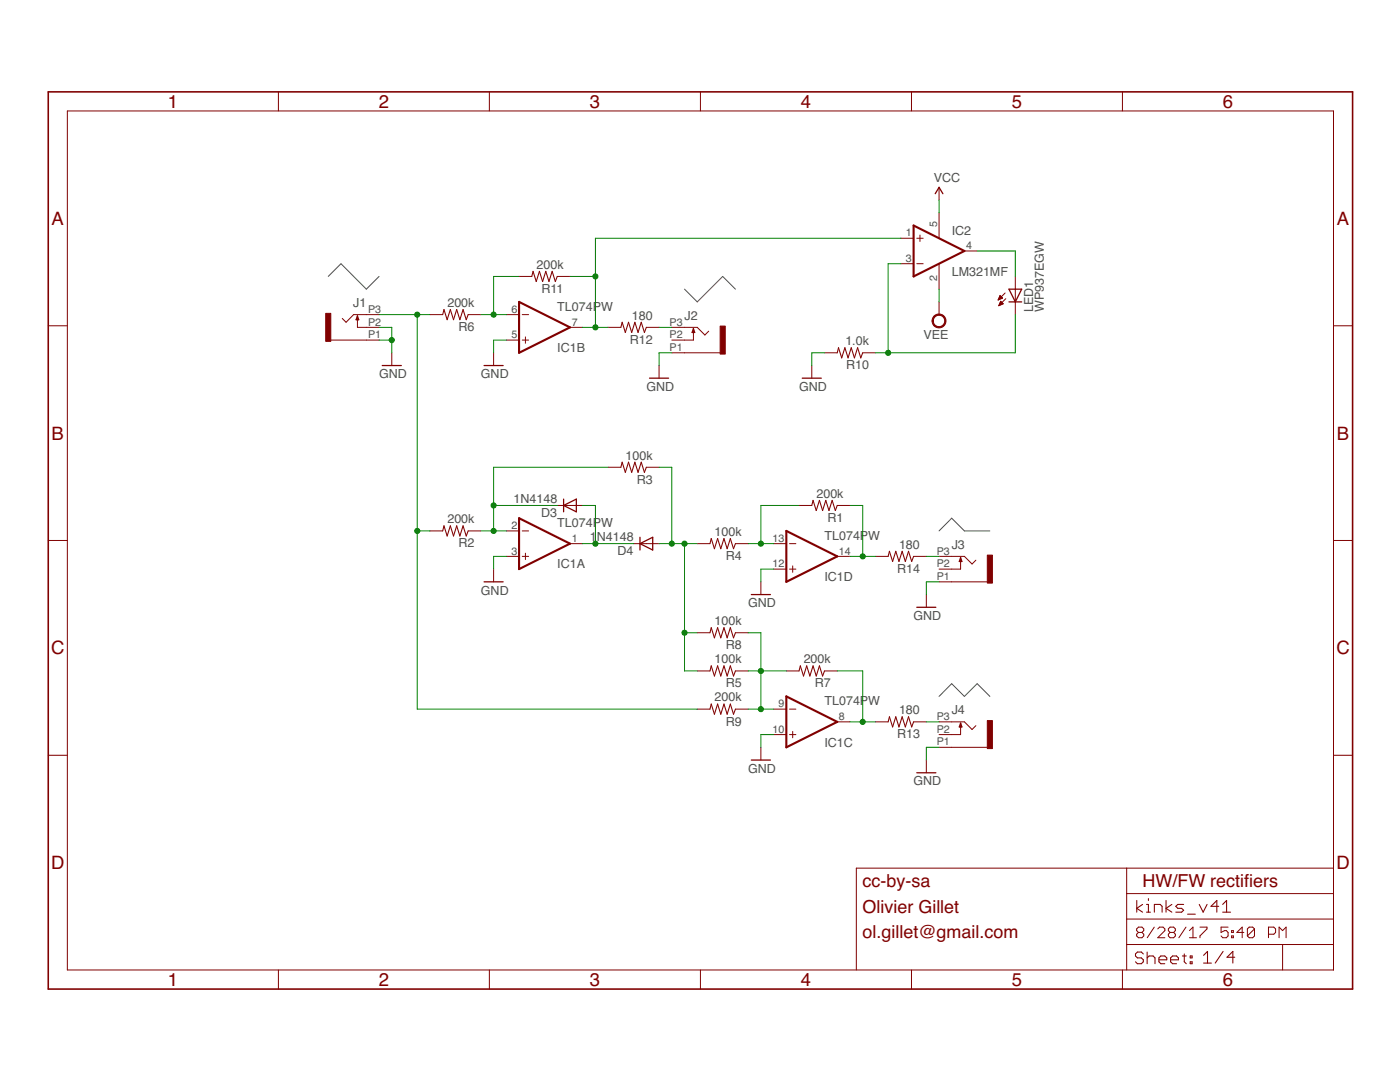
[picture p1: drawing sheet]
<svg xmlns="http://www.w3.org/2000/svg" width="279mm" height="216mm" viewBox="0 0 279 216" stroke-linecap="round" stroke-linejoin="round" font-family="sans-serif">
<path d="M65.5 55.2l2.6-2.6 5 5.1 2.5-2.5M136.6 57.7l2.5 2.5 5.1-5 2.6 2.5M187.4 105.9l2.5-2.5 2.6 2.5h5M187.4 139l2.5-2.6 2.6 2.6 2.5-2.6 2.5 2.6" fill="none" stroke="#505050" stroke-width=".2"/>
<g fill="none" stroke="#800000" stroke-width=".25">
<path d="M186.6 38.7l.8-1.3 .8 1.3M201.4 57.7h2.5l-1.3 2.5zM71.3 63l.3 .8h-.5zM76.3 72.9h3.8M96.6 72.9h3.8M129.6 75.5h3.8M138.4 65.6l.2 .7h-.5zM160.1 75.5h3.8M201.4 60.2h2.5M112.5 99.6v2.5M96.6 116.1h3.8M112.5 100.9l2.5-1.3v2.5z"/>
<path d="M127.7 108.5l2.6-1.3v2.5zM127.7 107.2v2.5M149.9 118.6h3.9M191.7 111.3l.3 .7h-.5zM183 121.2h3.8M149.9 151.7h3.9M183 154.2h3.8M191.7 144.3l.3 .8h-.5z"/>
</g>
<g fill="none" stroke="#800000" stroke-width=".2">
<path d="M55.6 18.3v3.8M97.7 18.3v3.8M139.8 18.3v3.8M181.9 18.3v3.8M224 18.3v3.8M13.4 22.1h252.7v171.4h-252.7zM187.4 37.4v2.5M103.6 55.2h2.5M111.2 55.2h2.5M179.8 47.5h2.5M179.8 52.6h2.5M183 47.5h1.2"/>
<path d="M183 52.6h1.2M183.6 46.9v1.3M187.4 42.5v5M187.4 52.6v5.1M192.5 50.1h2.5M199.3 59.7h.2M199.3 59.6h.4M199.4 59.5h.6M199.4 59.4h.6M199.5 59.3h.4M199.5 59.1h.3M199.6 59h.1"/>
<path d="M199.6 59l.5 .5-.9 .4zM200.6 58.5l-1.4 1.4M200.7 59.6l-1.4 1.4M202.6 55.2v7.6M9.6 65h3.8M66 67.9h9.6M71.3 63v2.3h4.3M75.6 62.8h-5l-1.5 1.5-.8-.8M78.2 70.4v2.5M85.8 62.8h2.5M93.4 62.8h2.6M98.5 70.4v2.5"/>
<path d="M101 62.8h2.6M101 67.9h2.6M104.2 62.8h1.3M104.2 67.9h1.3M104.9 67.2v1.3M113.7 65.3h2.6M121.4 65.3h2.5M129 65.3h2.5M131.5 72.9v2.6M134.1 65.3h5l1.6 1.5 .7-.7M134.1 70.4h9.6M138.4 65.6v2.3h-4.3"/>
<path d="M162 72.9v2.6M164.5 70.4h2.6M172.2 70.4h2.5M187.4 60.2v2.6M199.3 60.9h.2M199.4 60.8h.3M199.5 60.7h.5M199.5 60.6h.7M199.6 60.5h.5M199.6 60.3h.4M199.7 60.2h.1M199.7 60.1l.5 .5-.9 .4z"/>
<path d="M266.1 65h3.8M121.4 93.2h2.5M129 93.2h2.5M9.6 107.8h3.8M85.8 105.9h2.5M93.4 105.9h2.6M98.5 113.6v2.5M101 111h2.6M101 105.9h2.6M104.2 111h1.3M104.2 105.9h1.3M104.9 110.4v1.3"/>
<path d="M111.2 100.9h5.1M113.7 108.5h2.6M126.4 108.5h5.1M139.1 108.5h2.6M146.8 108.5h2.5M151.8 116.1v2.5M154.4 113.6h2.5M154.4 108.5h2.5M157.6 113.6h1.2M157.6 108.5h1.2M158.2 112.9v1.3M159.5 100.9h2.5"/>
<path d="M167.1 111h2.5M167.1 100.9h2.5M174.7 111h2.5M182.3 111h2.6M184.9 118.6v2.6M187.4 111h5.1l1.5 1.5 .8-.7M187.4 116.1h9.6M191.7 111.3v2.3h-4.3M266.1 107.8h3.8M139.1 133.9h2.6M139.1 126.3h2.6M146.8 133.9h2.5"/>
<path d="M146.8 126.3h2.5M156.9 133.9h2.6M164.5 133.9h2.6M9.6 150.7h3.8M139.1 141.5h2.6M146.8 141.5h2.5M151.8 149.1v2.6M154.4 146.6h2.5M154.4 141.5h2.5M157.6 146.6h1.2M157.6 141.5h1.2M158.2 145.9v1.3"/>
<path d="M167.1 144h2.5M174.7 144h2.5M182.3 144h2.6M184.9 151.7v2.5M187.4 144h5.1l1.5 1.6 .8-.8M187.4 149.1h9.6M191.7 144.3v2.3h-4.3M266.1 150.7h3.8M224.9 173.2v20.3M224.9 178.3h41.2M266.1 173.2h-95.2v20.3M55.6 193.5v3.9"/>
<path d="M97.7 193.5v3.9M139.8 193.5v3.9M181.9 193.5v3.9M224 193.5v3.9M224.9 188.5h41.2M224.9 183.4h41.2M227.2 186.1l-.4-.4v-.3l.4-.4h.7l.4 .4v.3l-.4 .4M227.2 186.1l-.4 .3v.4l.4 .3h.7l.4-.3v-.4l-.4-.3M227.2 186.1h.7M230.4 185l-1.4 2.1M231.1 185.4l.3-.4h.7l.4 .4v.3l-1.4 1.4h1.4M233.5 186.1l-.3-.4v-.3l.3-.4h.7l.4 .4v.3l-.4 .4"/>
<path d="M233.5 186.1l-.3 .3v.4l.3 .3h.7l.4-.3v-.4l-.4-.3M233.5 186.1h.7M236.7 185l-1.4 2.1M237.4 187.1h1.4M237.4 185.7l.7-.7v2.1M239.5 185h1.4v.4l-1.4 1.4v.3M245.1 185h-1.4v1.1l.7-.4h.4l.3 .4v.7l-.3 .3h-.8l-.3-.3M245.8 186.8h.3v.3h-.3zM245.8 185.7h.3v.4h-.3zM248.2 186.1h-1.4l1.1-1.1v2.1M250.4 185.4l-.4-.4h-.7l-.4 .4v1.4M250.4 185.4v1.4l-.4 .3h-.7l-.4-.3"/>
<path d="M250.4 185.4l-1.5 1.4M253.2 186.4h1l.4-.3v-.7l-.4-.4h-1v2.1M255.3 187.1v-2.1l.7 .7 .7-.7v2.1M256 188.5v5"/>
</g>
<g fill="#800000" stroke="#800000" stroke-width=".2">
<path d="M65 62.5h1v5.6h-1z"/>
<path d="M197 143.8h1.1v5.6h-1.1z"/>
<path d="M143.7 65.1h1v5.6h-1z"/>
<path d="M197 110.8h1.1v5.6h-1.1z"/>
</g>
<g fill="none" stroke="#800000" stroke-width=".21">
<path d="M106.1 55.2l.3-1.1 .6 2.1 .7-2.1 .6 2.1 .6-2.1 .7 2.1 .6-2.1 .6 2.1 .4-1M88.3 62.8l.3-1 .6 2 .7-2 .6 2 .6-2 .7 2 .6-2 .6 2 .4-1M123.9 65.3l.3-1 .6 2 .6-2 .7 2 .6-2 .6 2 .7-2 .6 2 .4-1M167.1 70.4l.2-1 .7 2 .6-2 .6 2 .7-2 .6 2 .7-2 .6 2 .4-1M123.9 93.2l.3-1 .6 2.1 .6-2.1 .7 2.1 .6-2.1 .6 2.1 .7-2.1 .6 2.1 .4-1.1M88.3 105.9l.3-1 .6 2.1 .7-2.1 .6 2.1 .6-2.1 .7 2.1 .6-2.1 .6 2.1 .4-1.1M141.7 108.5l.2-1 .7 2 .6-2 .6 2 .7-2 .6 2 .7-2 .6 2 .4-1M162 100.9l.3-1.1 .6 2.1 .6-2.1 .7 2.1 .6-2.1 .6 2.1 .7-2.1 .6 2.1 .4-1M177.2 111l.3-1 .6 2 .7-2 .6 2 .6-2 .7 2 .6-2 .6 2 .4-1M141.7 133.9l.2-1 .7 2 .6-2 .6 2 .7-2 .6 2 .7-2 .6 2 .4-1M141.7 126.3l.2-1.1 .7 2.1 .6-2.1 .6 2.1 .7-2.1 .6 2.1 .7-2.1 .6 2.1 .4-1M159.5 133.9l.2-1 .7 2 .6-2 .6 2 .7-2 .6 2 .6-2 .7 2 .3-1"/>
<path d="M141.7 141.5l.2-1 .7 2 .6-2 .6 2 .7-2 .6 2 .7-2 .6 2 .4-1M177.2 144l.3-1 .6 2.1 .7-2.1 .6 2.1 .6-2.1 .7 2.1 .6-2.1 .6 2.1 .4-1.1M226.9 179.7v2.3M229.2 179.3v.4M232.7 179.7v2.3M228 180.5l-1.1 .8 1.1 .7M228.2 190.4l-.4-.4h-.8l-.4 .4v.4l.4 .3h.8l.4 .4v.4l-.4 .4h-.8l-.4-.4M228.8 180.5h.4v1.5M228.8 182h.8M228.9 190v2.3M228.9 191.1l.4-.3h.8l.4 .3v1.2M230.4 182v-1.5h1.1l.4 .3v1.2"/>
<path d="M231.3 191.5h1.6v-.4l-.4-.3h-.8l-.4 .3v.8l.4 .4h.8M233.6 191.5h1.6v-.4l-.4-.3h-.8l-.4 .3v.8l.4 .4h.8M233.9 180.5l-1.2 .8 1.2 .7M236 190.8h.7M236.2 180.5h-1.1l-.4 .3 .4 .5h.7l.4 .3-.4 .4h-1.1M236.3 190.4v1.5l.4 .4M237 182.4h1.5M237.5 190.8h.4v.3h-.4zM237.5 191.9h.4v.4h-.4zM239.3 180.5l.8 1.5 .8-1.5M240.2 190.6l.8-.8v2.4M240.2 192.2h1.6"/>
<path d="M243.2 180.8h-1.5l1.1-1.1v2.3M244 182h1.6M244 180.5l.8-.8v2.3M244.1 189.8l-1.6 2.4M246.4 191h-1.5l1.1-1.2v2.4"/>
</g>
<path d="M182.3 45l10.2 5.1-10.2 5.1zM103.6 60.2l10.1 5.1-10.1 5.1zM103.6 103.4l10.1 5.1-10.1 5.1zM156.9 105.9l10.2 5.1-10.2 5.1zM156.9 139l10.2 5-10.2 5.1z" fill="none" stroke="#800000" stroke-width=".42"/>
<path d="M186.4 63.1a1.4 1.4 0 0 1 2.2 .2 1.4 1.4 0 0 1-.8 2.1 1.4 1.4 0 0 1-1.8-1.3h.3a1.14 1.14 0 0 1 1.6-1 1.14 1.14 0 0 1 .2 1.9 1.14 1.14 0 0 1-1.8-.7v-.2h-.3z" fill-rule="evenodd" fill="#800000" stroke="#800000" stroke-width=".2"/>
<path d="M9.6 18.3h260.3v179.1h-260.3z" fill="none" stroke="#800000" stroke-width=".32"/>
<g fill="none" stroke="#008000" stroke-width=".2">
<path d="M187.4 39.9v2.6M103.6 55.2h-5.1v7.6M113.7 55.2h5.1M179.8 52.6h-2.6v17.8M179.8 47.5h-61v17.8M187.4 57.7v2.5M195 50.1h7.6v5.1M75.6 67.9h2.6M75.6 65.3h2.6v5.1M75.6 62.8h10.2M83.3 62.8v78.7h55.8M96 62.8h5"/>
<path d="M101 67.9h-2.5v2.5M116.3 65.3h5.1M131.5 65.3h2.6M134.1 70.4h-2.6v2.5M164.5 70.4h-2.5v2.5M202.6 62.8v7.6h-27.9M121.4 93.2h-22.9v12.7M131.5 93.2h2.6v15.3M83.3 105.9h2.5M96 105.9h5M98.5 100.9h12.7M101 111h-2.5v2.6"/>
<path d="M116.3 100.9h2.5v7.6M116.3 108.5h10.1M131.5 108.5h7.6M136.6 108.5v25.4h2.5M149.3 108.5h5.1M154.4 113.6h-2.6v2.5M159.5 100.9h-7.7v7.6M169.6 111h5.1M169.6 100.9h2.6v10.1M184.9 111h2.5M187.4 116.1h-2.5v2.5M136.6 126.3h2.5"/>
<path d="M149.3 126.3h2.5v15.2M149.3 133.9h7.6M167.1 133.9h5.1v10.1M149.3 141.5h5.1M154.4 146.6h-2.6v2.5M169.6 144h5.1M184.9 144h2.5M187.4 149.1h-2.5v2.6"/>
</g>
<g fill="#008000" stroke="#008000" stroke-width=".2">
<circle cx="78.2" cy="67.9" r=".51"/>
<circle cx="177.2" cy="70.4" r=".51"/>
<circle cx="98.5" cy="105.9" r=".51"/>
<circle cx="98.5" cy="100.9" r=".51"/>
<circle cx="118.8" cy="108.5" r=".51"/>
<circle cx="151.8" cy="108.5" r=".51"/>
<circle cx="151.8" cy="133.9" r=".51"/>
<circle cx="151.8" cy="141.5" r=".51"/>
<circle cx="172.2" cy="144" r=".51"/>
<circle cx="83.3" cy="62.8" r=".51"/>
<circle cx="83.3" cy="105.9" r=".51"/>
<circle cx="98.5" cy="62.8" r=".51"/>
<circle cx="136.6" cy="108.5" r=".51"/>
<circle cx="136.6" cy="126.3" r=".51"/>
<circle cx="134.1" cy="108.5" r=".51"/>
<circle cx="118.8" cy="65.3" r=".51"/>
<circle cx="118.8" cy="55.2" r=".51"/>
<circle cx="172.2" cy="111" r=".51"/>
</g>
<g font-size="3.7" fill="#800000">
<text x="33.5" y="21.5">1</text>
<text x="75.6" y="21.5">2</text>
<text x="117.7" y="21.5">3</text>
<text x="159.8" y="21.5">4</text>
<text x="201.9" y="21.5">5</text>
<text x="244.1" y="21.5">6</text>
<text x="10.3" y="44.9">A</text>
<text x="266.8" y="44.9">A</text>
<text x="10.3" y="87.7">B</text>
<text x="266.8" y="87.7">B</text>
<text x="10.2" y="130.6">C</text>
<text x="266.7" y="130.6">C</text>
<text x="10.2" y="173.4">D</text>
<text x="266.7" y="173.4">D</text>
<text x="33.5" y="196.7">1</text>
<text x="75.6" y="196.7">2</text>
<text x="117.7" y="196.7">3</text>
<text x="159.8" y="196.7">4</text>
<text x="201.9" y="196.7">5</text>
<text x="244.1" y="196.7">6</text>
</g>
<g font-size="3.6" fill="#800000">
<text x="172.2" y="177">cc-by-sa</text>
<text x="228" y="177">HW/FW rectifers</text>
<text x="248.3" y="177">i</text>
<text x="172.2" y="182.1">Olivier Gillet</text>
<text x="172.2" y="187.2">ol.gillet@gmail.com</text>
</g>
<g font-size="2.5" fill="#505050">
<text x="186.4" y="36.4">VCC</text>
<text x="189.9" y="46.9">IC2</text>
<text x="107.1" y="53.6">200k</text>
<text x="108.1" y="58.4">R11</text>
<text x="189.9" y="55.2">LM321MF</text>
<text x="70.5" y="61.2">J1</text>
<text x="89.3" y="61.2">200k</text>
<text x="111.2" y="62">TL074PW</text>
<text x="126.1" y="63.8">180</text>
<text x="136.6" y="63.8">J2</text>
<text x="206.2" y="62.3" transform="rotate(-90 206.2 62.3)">LED1</text>
<text x="208.4" y="62.3" transform="rotate(-90 208.4 62.3)">WP937EGW</text>
<text x="91.5" y="66">R6</text>
<text x="111.2" y="70.3">IC1B</text>
<text x="125.7" y="68.6">R12</text>
<text x="168.7" y="68.9">1.0k</text>
<text x="184.3" y="67.7">VEE</text>
<text x="75.7" y="75.5">GND</text>
<text x="96" y="75.5">GND</text>
<text x="168.9" y="73.7">R10</text>
<text x="129" y="78">GND</text>
<text x="159.5" y="78">GND</text>
<text x="124.8" y="91.7">100k</text>
<text x="102.5" y="100.3">1N4148</text>
<text x="127.1" y="96.5">R3</text>
<text x="162.9" y="99.3">200k</text>
<text x="89.3" y="104.4">200k</text>
<text x="108" y="103.1">D3</text>
<text x="111.2" y="105.2">TL074PW</text>
<text x="117.7" y="107.9">1</text>
<text x="119.1" y="107.9">N4148</text>
<text x="142.6" y="107">100k</text>
<text x="164.5" y="107.7">TL074PW</text>
<text x="165.2" y="104.1">R1</text>
<text x="91.5" y="109.2">R2</text>
<text x="111.2" y="113.4">IC1A</text>
<text x="123.3" y="110.7">D4</text>
<text x="144.8" y="111.8">R4</text>
<text x="179.4" y="109.5">180</text>
<text x="189.9" y="109.5">J3</text>
<text x="96" y="118.6">GND</text>
<text x="164.5" y="116">IC1D</text>
<text x="179" y="114.3">R14</text>
<text x="142.6" y="124.7">100k</text>
<text x="149.3" y="121.2">GND</text>
<text x="182.3" y="123.7">GND</text>
<text x="144.8" y="129.5">R8</text>
<text x="142.6" y="132.4">100k</text>
<text x="144.8" y="137.2">R5</text>
<text x="160.4" y="132.4">200k</text>
<text x="162.6" y="137.2">R7</text>
<text x="142.6" y="140">200k</text>
<text x="164.5" y="140.7">TL074PW</text>
<text x="179.4" y="142.5">180</text>
<text x="189.9" y="142.5">J4</text>
<text x="144.8" y="144.8">R9</text>
<text x="164.5" y="149">IC1C</text>
<text x="179" y="147.3">R13</text>
<text x="149.3" y="154.2">GND</text>
<text x="182.3" y="156.7">GND</text>
</g>
<g font-size="2.1" fill="#505050">
<text x="180.8" y="47.2">1</text>
<text x="187" y="45.2" transform="rotate(-90 187 45.2)">5</text>
<text x="180.8" y="52.3">3</text>
<text x="192.8" y="49.7">4</text>
<text x="187" y="56.1" transform="rotate(-90 187 56.1)">2</text>
<text x="73.5" y="62.4">P3</text>
<text x="73.5" y="65">P2</text>
<text x="102.1" y="62.4">6</text>
<text x="114.1" y="65">7</text>
<text x="133.6" y="65">P3</text>
<text x="73.5" y="67.5">P1</text>
<text x="102.1" y="67.5">5</text>
<text x="133.6" y="70">P1</text>
<text x="133.6" y="67.5">P2</text>
<text x="102.1" y="105.6">2</text>
<text x="102.1" y="110.7">3</text>
<text x="114.1" y="108.1">1</text>
<text x="154.2" y="108.1">13</text>
<text x="154.2" y="113.2">12</text>
<text x="167.4" y="110.7">14</text>
<text x="187" y="110.7">P3</text>
<text x="187" y="113.2">P2</text>
<text x="187" y="115.7">P1</text>
<text x="155.4" y="141.1">9</text>
<text x="167.4" y="143.7">8</text>
<text x="187" y="143.7">P3</text>
<text x="154.2" y="146.2">10</text>
<text x="187" y="148.8">P1</text>
<text x="187" y="146.2">P2</text>
</g>
</svg>
